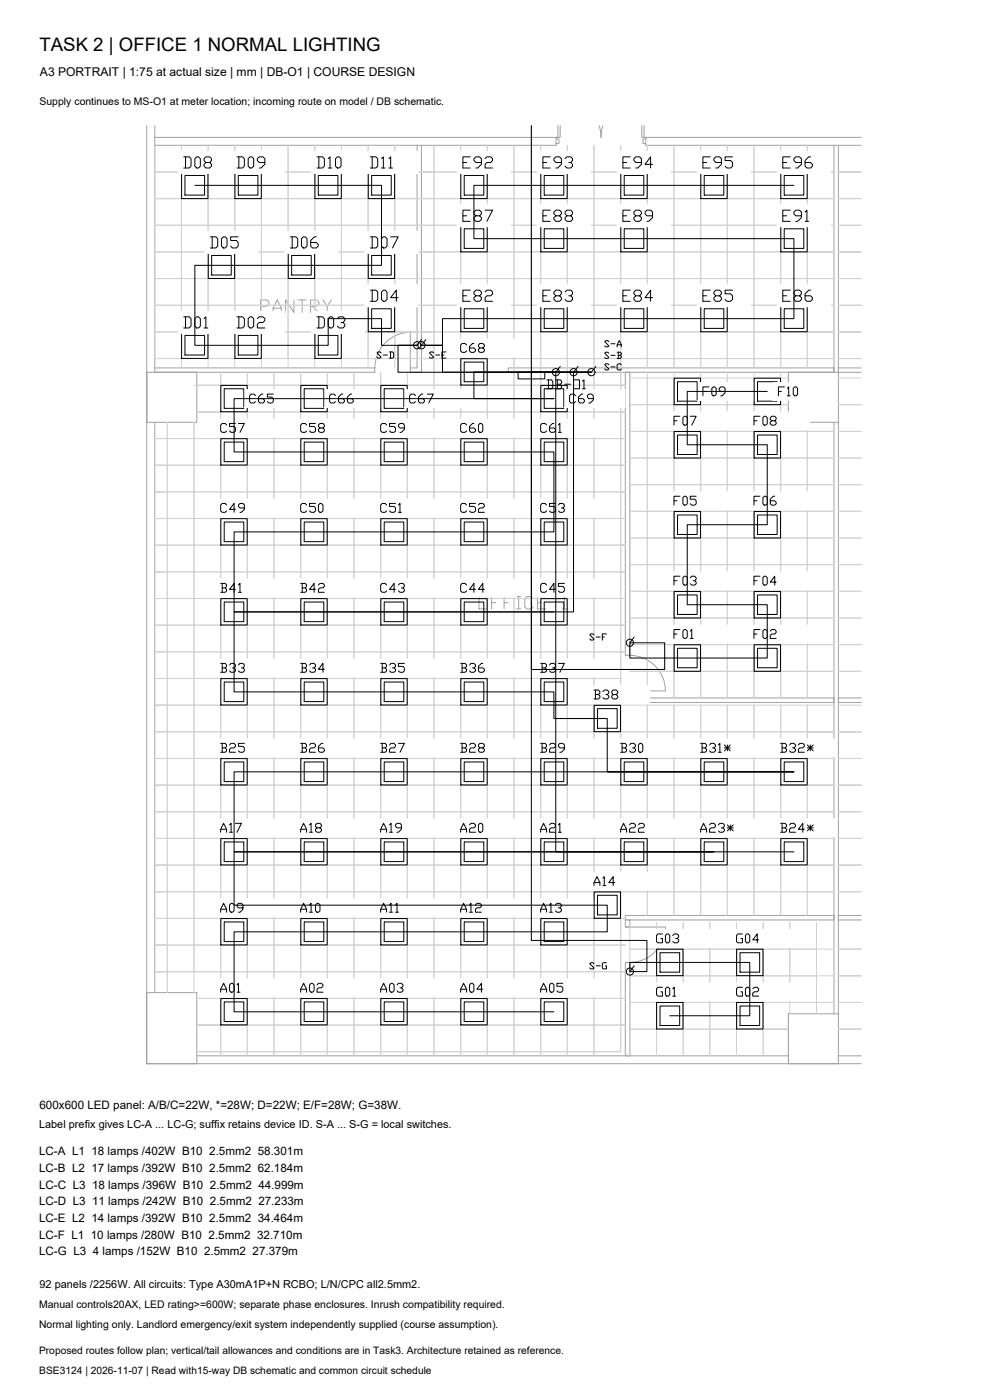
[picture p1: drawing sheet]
<svg xmlns="http://www.w3.org/2000/svg" width="297mm" height="420mm" viewBox="0 0 297 420" stroke-linecap="round" stroke-linejoin="round" font-family="sans-serif">
<!-- layer: ARCH -->
<g fill="none" stroke="#a0a0a0" stroke-width=".3">
<path d="M44 37.7v281.5M46.4 37.7v74h66v-1.3h-66M167.4 37.7v3.5M168.1 37.7v3.5h-.7M179.8 37.7l.5 2.1v1.4l.5-3.5M192.6 37.7v3.5h.7M193.3 37.7v3.5M46.4 41.2h121M46.4 43.6h120.4M125.1 43.6v66.8h-2M126.4 43.6v68.1h-3.3v-12a10.6 10.6 0 0 0-10.6 10.7M193.3 41.2h65.1"/>
<path d="M193.8 43.6h64.6M250.2 43.6v68.1M251.5 43.6v68.1M44 111.7v15h15.1v-15h-15.1v15M152.5 110.4h97.7v1.3h-97.7zM187.6 111.7h1.4v85h-1.4zM236.6 111.7v15h14.9v-15h-14.9v15M258.4 110.4h-6.9v1.3h6.9M46.4 126.7v171.2M250.2 126.7v177.5M251.5 126.7v177.5M189 196.7a10.6 10.6 0 0 1 10.6 10.6h-12"/>
<path d="M187.6 209.5h62.6v1.3h-62.6zM258.4 209.5h-6.9v1.3h6.9M187.6 278.2h12a10.6 10.6 0 0 1-10.6 10.6M187.6 276.1h1.4v2.1h-1.4zM187.6 274.7h62.6v1.4h-62.6zM258.4 274.7h-6.9v1.4h6.9M44 297.9h15.1v21.3h-15.1zM187.6 288.9h1.4v28h-1.4zM44 319.2h214.4M59.1 316.9h177.5M236.6 304.2v15h14.9v-15h-14.9v15M251.5 316.9h6.9"/>
</g>
<!-- layer: Ceiling Grid -->
<g fill="none" stroke="#d2d2d2" stroke-width=".3">
<path d="M46.4 43.6v8h8v-8M46.4 51.6h8v8h-8zM46.4 59.6h8v8h-8zM54.4 51.6h8v8h-8zM54.4 59.6h8v8h-8zM62.4 51.6h8v8h-8zM62.4 59.6h8v8h-8zM70.4 51.6h8v8h-8zM70.4 59.6h8v8h-8zM78.4 51.6h8v8h-8zM78.4 59.6h8v8h-8zM86.4 43.6v8h8v-8"/>
<path d="M86.4 51.6h8v8h-8zM86.4 59.6h8v8h-8zM94.4 51.6h8v8h-8zM94.4 59.6h8v8h-8zM102.4 51.6h8v8h-8zM102.4 59.6h8v8h-8zM110.4 51.6h8v8h-8zM110.4 59.6h8v8h-8zM118.4 43.6v8h8h-8v8h8h-8v8h8h-8v8h8h-8v8h8h-8v8h8h-8v8h8h-8v8h11.8v-8h-3.8h3.8v-8h-3.8h3.8v-8h-3.8h3.8v-8h-3.8h3.8v-8h-3.8h3.8v-8h-3.8h3.8v-8h-3.8h3.8v-8v8h8v-8M130.2 51.6h8v8h-8zM130.2 59.6h8v8h-8zM138.2 51.6h8v8h-8z"/>
<path d="M146.2 51.6h8v8h-8zM154.2 43.6v8h8v-8M154.2 51.6h8v8h-8zM154.2 59.6h8v8h-8zM162.2 51.6h8v8h-8zM170.2 51.6h8v8h-8zM178.2 43.6v8h8v-8M178.2 51.6h8v8h-8zM178.2 59.6h8v8h-8zM186.2 51.6h8v8h-8zM194.2 51.6h8v8h-8zM202.2 43.6v8h8v-8"/>
<path d="M202.2 51.6h8v8h-8zM202.2 59.6h8v8h-8zM210.2 51.6h8v8h-8zM210.2 59.6h8v8h-8zM218.2 51.6h8v8h-8zM218.2 59.6h8v8h-8zM226.2 43.6v8h8v-8M226.2 51.6h8v8h-8zM226.2 59.6h8v8h-8zM234.2 51.6h8v8h-8zM242.2 43.6v8h8h-8v8h8h-8v8h8h-8v8h8h-8v8h8h-8v8h8h-8v8h8h-8v8h8h-8v2.8v-2.8h-8v2.8v-2.8h-8v2.8v-2.8h-8v2.8v-2.8h-8v2.8v-2.8h-8v2.8v-2.8h-8v2.8v-2.8h-8v8h1.4h-1.4v8h1.4h-1.4v8h1.4h-1.4v8h1.4h-1.4v8h1.4h-1.4v8h1.4h-1.4v8h1.4h-1.4v8h1.4h-1.4v8h1.4h-1.4v8h1.4h-1.4v8h1.4h-1.4v16M258.4 51.6h-6.9h6.9"/>
<path d="M258.4 59.6h-6.9h6.9M46.4 67.6h8v8h-8zM46.4 75.6h8v8h-8zM54.4 67.6h8v8h-8zM54.4 75.6h8v8h-8zM62.4 75.6h8v8h-8zM70.4 75.6h8v8h-8zM78.4 67.6h8v8h-8zM78.4 75.6h8v8h-8zM86.4 75.6h8v8h-8zM94.4 75.6h8v8h-8zM102.4 67.6h8v8h-8z"/>
<path d="M102.4 75.6h8v8h-8zM110.4 75.6h8v8h-8zM130.2 67.6h8v8h-8zM130.2 75.6h8v8h-8zM138.2 67.6h8v8h-8zM138.2 75.6h8v8h-8zM146.2 67.6h8v8h-8zM146.2 75.6h8v8h-8zM154.2 67.6h8v8h-8zM154.2 75.6h8v8h-8zM162.2 67.6h8v8h-8zM162.2 75.6h8v8h-8z"/>
<path d="M170.2 67.6h8v8h-8zM170.2 75.6h8v8h-8zM178.2 67.6h8v8h-8zM178.2 75.6h8v8h-8zM186.2 67.6h8v8h-8zM186.2 75.6h8v8h-8zM194.2 67.6h8v8h-8zM194.2 75.6h8v8h-8zM202.2 67.6h8v8h-8zM202.2 75.6h8v8h-8zM210.2 67.6h8v8h-8zM210.2 75.6h8v8h-8z"/>
<path d="M218.2 67.6h8v8h-8zM218.2 75.6h8v8h-8zM226.2 67.6h8v8h-8zM226.2 75.6h8v8h-8zM234.2 67.6h8v8h-8zM234.2 75.6h8v8h-8zM258.4 67.6h-6.9h6.9M258.4 75.6h-6.9h6.9M46.4 83.6h8v8h-8zM46.4 91.6h8v8h-8zM46.4 99.6h8v8h-8zM54.4 83.6h8v8h-8z"/>
<path d="M54.4 99.6h8v8h-8zM62.4 83.6h8v8h-8zM62.4 99.6h8v8h-8zM70.4 83.6h8v8h-8zM70.4 99.6h8v8h-8zM78.4 83.6h8v8h-8zM78.4 99.6h8v8h-8zM86.4 83.6h8v8h-8zM86.4 91.6h8v8h-8zM86.4 99.6h8v8h-8zM94.4 83.6h8v8h-8zM94.4 99.6h8v8h-8z"/>
<path d="M102.4 83.6h8v8h-8zM102.4 99.6h8v8h-8zM110.4 91.6h8v8h-8zM110.4 99.6h8v8h-8zM130.2 83.6h8v8h-8zM130.2 91.6h8v8h-8zM130.2 99.6h8v8h-8zM138.2 91.6h8v8h-8zM146.2 91.6h8v8h-8zM154.2 83.6h8v8h-8zM154.2 91.6h8v8h-8zM154.2 99.6h8v8h-8z"/>
<path d="M162.2 91.6h8v8h-8zM162.2 99.6h8v8h-8zM170.2 91.6h8v8h-8zM170.2 99.6h8v8h-8zM178.2 83.6h8v8h-8zM178.2 91.6h8v8h-8zM178.2 99.6h8v8h-8zM186.2 91.6h8v8h-8zM186.2 99.6h8v8h-8zM194.2 91.6h8v8h-8zM194.2 99.6h8v8h-8zM202.2 83.6h8v8h-8z"/>
<path d="M202.2 91.6h8v8h-8zM202.2 99.6h8v8h-8zM210.2 91.6h8v8h-8zM210.2 99.6h8v8h-8zM218.2 91.6h8v8h-8zM218.2 99.6h8v8h-8zM226.2 83.6h8v8h-8zM226.2 91.6h8v8h-8zM226.2 99.6h8v8h-8zM234.2 91.6h8v8h-8zM234.2 99.6h8v8h-8zM258.4 83.6h-6.9h6.9"/>
<path d="M258.4 91.6h-6.9h6.9M258.4 99.6h-6.9h6.9M54.4 107.6v2.8M59.1 115.6h7.1v8h-7.1h7.1v8h-8v-4.9v4.9h-8v-4.9v4.9h-3.8h3.8v8h-3.8h3.8v8h-3.8h3.8v8h-3.8h3.8v8h-3.8h3.8v8h-3.8h3.8v8h-3.8h3.8v8h-3.8h3.8v8h-3.8h3.8v8h-3.8h3.8v8h-3.8h3.8v8h-3.8h3.8v8h-3.8h3.8v8h-3.8h3.8v8h-3.8h3.8v8h-3.8h3.8v8h-3.8h3.8v8h-3.8h3.8v8h-3.8h3.8v8h-3.8h3.8v8h-3.8h3.8v6.3v-6.3h8v6.3M62.4 107.6v2.8M66.2 115.6h8v8h-8zM70.4 107.6v2.8M78.4 107.6v2.8M86.4 107.6v2.8M90.2 115.6h8v8h-8zM94.4 107.6v2.8M102.4 107.6v2.8"/>
<path d="M110.4 107.6v2.8M114.2 115.6h8v8h-8zM118.4 107.6v2.8M122.2 111.7v3.9h-8v-3.9v3.9h-8v-3.9v3.9h-8v-3.9v3.9h-8v-3.9v3.9h-8v-3.9v3.9h-8v-3.9v3.9h-8v-3.9v3.9h-8M130.2 107.6h8v8h-8zM130.2 107.6v8h-8M138.2 107.6h8v8h-8zM138.2 115.6h8v8h-8zM146.2 107.6h8v8h-8zM146.2 115.6h8v8h-8zM154.2 107.6h8v8h-8zM154.2 115.6h8v8h-8z"/>
<path d="M162.2 107.6h8v8h-8zM162.2 115.6h8v8h-8zM170.2 107.6h8v8h-8zM178.2 107.6h8v8h-8zM186.2 115.6h1.4h-1.4v8h1.4h-1.4v8h1.4h-1.4v8M189 113.5h5.2M194.2 113.5v8h-5.2h5.2v8h-5.2h5.2v8h-5.2h5.2v8h-5.2h5.2v8h-5.2h5.2v8h-5.2h5.2v8h-5.2h5.2v8h-5.2h5.2v8h-5.2h5.2v8h-5.2h5.2v8h-5.2h5.2v8v-8h8v8v-8h8v8v-8h8v8v-8h8v8v-8h8v8v-8h8v8v-8h8h-8v-8h8h-8v-8h8h-8v-8h8h-8v-8h8h-8v-8h8h-8v-8h8h-8v-8h8h-8v-8h8h-8v-8h8h-8v-2.8M194.2 113.5h8v8h-8zM194.2 111.7v1.8M202.2 113.5h8v8h-8zM202.2 111.7v1.8M226.2 113.5h8v8h-8z"/>
<path d="M251.5 113.5h6.9M258.4 107.6h-6.9h6.9M50.2 131.6h8v8h-8zM50.2 139.6h8v8h-8zM58.2 131.6h8v8h-8zM58.2 139.6h8v8h-8zM66.2 131.6h8v8h-8zM66.2 139.6h8v8h-8zM74.2 131.6h8v8h-8zM74.2 139.6h8v8h-8zM82.2 123.6h8v8h-8zM82.2 131.6h8v8h-8z"/>
<path d="M82.2 139.6h8v8h-8zM90.2 131.6h8v8h-8zM90.2 139.6h8v8h-8zM98.2 131.6h8v8h-8zM98.2 139.6h8v8h-8zM106.2 123.6h8v8h-8zM106.2 131.6h8v8h-8zM106.2 139.6h8v8h-8zM114.2 131.6h8v8h-8zM114.2 139.6h8v8h-8zM122.2 131.6h8v8h-8zM122.2 139.6h8v8h-8z"/>
<path d="M130.2 123.6h8v8h-8zM130.2 131.6h8v8h-8zM130.2 139.6h8v8h-8zM138.2 131.6h8v8h-8zM138.2 139.6h8v8h-8zM146.2 131.6h8v8h-8zM146.2 139.6h8v8h-8zM154.2 123.6h8v8h-8zM154.2 131.6h8v8h-8zM154.2 139.6h8v8h-8zM162.2 131.6h8v8h-8zM162.2 139.6h8v8h-8z"/>
<path d="M170.2 131.6h8v8h-8zM170.2 139.6h8v8h-8zM178.2 123.6h8v8h-8zM178.2 131.6h8v8h-8zM178.2 139.6h8v8h-8zM194.2 137.5h8v8h-8zM194.2 129.5h8v8h-8zM194.2 121.5h8v8h-8zM202.2 137.5h8v8h-8zM202.2 129.5h8v8h-8zM210.2 137.5h8v8h-8zM210.2 129.5h8v8h-8z"/>
<path d="M218.2 137.5h8v8h-8zM218.2 129.5h8v8h-8zM218.2 121.5h8v8h-8zM226.2 137.5h8v8h-8zM226.2 129.5h8v8h-8zM234.2 137.5h8v8h-8zM234.2 129.5h8v8h-8zM251.5 137.5h6.9M251.5 129.5h6.9M251.5 121.5h6.9M50.2 147.6h8v8h-8zM50.2 155.6h8v8h-8z"/>
<path d="M58.2 147.6h8v8h-8zM58.2 155.6h8v8h-8zM66.2 155.6h8v8h-8zM74.2 155.6h8v8h-8zM82.2 147.6h8v8h-8zM82.2 155.6h8v8h-8zM90.2 155.6h8v8h-8zM98.2 155.6h8v8h-8zM106.2 147.6h8v8h-8zM106.2 155.6h8v8h-8zM114.2 155.6h8v8h-8zM122.2 155.6h8v8h-8z"/>
<path d="M130.2 147.6h8v8h-8zM130.2 155.6h8v8h-8zM138.2 155.6h8v8h-8zM146.2 155.6h8v8h-8zM154.2 147.6h8v8h-8zM154.2 155.6h8v8h-8zM162.2 155.6h8v8h-8zM170.2 155.6h8v8h-8zM178.2 147.6h8v8h-8zM178.2 155.6h8v8h-8zM186.2 147.6h1.4h-1.4v8h1.4h-1.4v8h1.4h-1.4v8M194.2 153.5h8v8h-8z"/>
<path d="M194.2 145.5h8v8h-8zM202.2 153.5h8v8h-8zM210.2 153.5h8v8h-8zM218.2 153.5h8v8h-8zM218.2 145.5h8v8h-8zM226.2 153.5h8v8h-8zM234.2 153.5h8v8h-8zM251.5 153.5h6.9M251.5 145.5h6.9M50.2 163.6h8v8h-8zM50.2 171.6h8v8h-8zM50.2 179.6h8v8h-8z"/>
<path d="M58.2 163.6h8v8h-8zM58.2 171.6h8v8h-8zM58.2 179.6h8v8h-8zM66.2 163.6h8v8h-8zM66.2 179.6h8v8h-8zM74.2 163.6h8v8h-8zM74.2 179.6h8v8h-8zM82.2 163.6h8v8h-8zM82.2 171.6h8v8h-8zM82.2 179.6h8v8h-8zM90.2 163.6h8v8h-8zM90.2 179.6h8v8h-8z"/>
<path d="M98.2 163.6h8v8h-8zM98.2 179.6h8v8h-8zM106.2 163.6h8v8h-8zM106.2 171.6h8v8h-8zM106.2 179.6h8v8h-8zM114.2 163.6h8v8h-8zM114.2 179.6h8v8h-8zM122.2 163.6h8v8h-8zM122.2 179.6h8v8h-8zM130.2 163.6h8v8h-8zM130.2 171.6h8v8h-8zM130.2 179.6h8v8h-8z"/>
<path d="M138.2 163.6h8v8h-8zM138.2 179.6h8v8h-8zM146.2 163.6h8v8h-8zM146.2 179.6h8v8h-8zM154.2 163.6h8v8h-8zM154.2 171.6h8v8h-8zM154.2 179.6h8v8h-8zM162.2 163.6h8v8h-8zM162.2 179.6h8v8h-8zM170.2 163.6h8v8h-8zM170.2 179.6h8v8h-8zM178.2 163.6h8v8h-8z"/>
<path d="M178.2 171.6h8v8h-8zM178.2 179.6h8v8h-8zM194.2 177.5h8v8h-8zM194.2 169.5h8v8h-8zM194.2 161.5h8v8h-8zM202.2 177.5h8v8h-8zM202.2 161.5h8v8h-8zM210.2 177.5h8v8h-8zM210.2 161.5h8v8h-8zM218.2 177.5h8v8h-8zM218.2 169.5h8v8h-8zM218.2 161.5h8v8h-8z"/>
<path d="M226.2 177.5h8v8h-8zM226.2 161.5h8v8h-8zM234.2 177.5h8v8h-8zM234.2 161.5h8v8h-8zM251.5 177.5h6.9M251.5 169.5h6.9M251.5 161.5h6.9M50.2 187.6h8v8h-8zM50.2 195.6h8v8h-8zM58.2 187.6h8v8h-8zM58.2 195.6h8v8h-8zM66.2 187.6h8v8h-8z"/>
<path d="M74.2 187.6h8v8h-8zM82.2 187.6h8v8h-8zM82.2 195.6h8v8h-8zM90.2 187.6h8v8h-8zM98.2 187.6h8v8h-8zM106.2 187.6h8v8h-8zM106.2 195.6h8v8h-8zM114.2 187.6h8v8h-8zM122.2 187.6h8v8h-8zM130.2 187.6h8v8h-8zM130.2 195.6h8v8h-8zM138.2 187.6h8v8h-8z"/>
<path d="M146.2 187.6h8v8h-8zM154.2 187.6h8v8h-8zM154.2 195.6h8v8h-8zM162.2 187.6h8v8h-8zM170.2 187.6h8v8h-8zM178.2 187.6h8v8h-8zM178.2 195.6h8v8h-8zM194.2 193.5h8v8h-8zM194.2 185.5h8v8h-8zM202.2 193.5h8v8h-8zM210.2 193.5h8v8h-8zM218.2 193.5h8v8h-8z"/>
<path d="M218.2 185.5h8v8h-8zM226.2 193.5h8v8h-8zM234.2 193.5h8v8h-8zM251.5 193.5h6.9M251.5 185.5h6.9M50.2 203.6h8v8h-8zM50.2 211.6h8v8h-8zM50.2 219.6h8v8h-8zM58.2 203.6h8v8h-8zM58.2 211.6h8v8h-8zM58.2 219.6h8v8h-8zM66.2 203.6h8v8h-8z"/>
<path d="M66.2 211.6h8v8h-8zM74.2 203.6h8v8h-8zM74.2 211.6h8v8h-8zM82.2 203.6h8v8h-8zM82.2 211.6h8v8h-8zM82.2 219.6h8v8h-8zM90.2 203.6h8v8h-8zM90.2 211.6h8v8h-8zM98.2 203.6h8v8h-8zM98.2 211.6h8v8h-8zM106.2 203.6h8v8h-8zM106.2 211.6h8v8h-8z"/>
<path d="M106.2 219.6h8v8h-8zM114.2 203.6h8v8h-8zM114.2 211.6h8v8h-8zM122.2 203.6h8v8h-8zM122.2 211.6h8v8h-8zM130.2 203.6h8v8h-8zM130.2 211.6h8v8h-8zM130.2 219.6h8v8h-8zM138.2 203.6h8v8h-8zM138.2 211.6h8v8h-8zM146.2 203.6h8v8h-8zM146.2 211.6h8v8h-8z"/>
<path d="M154.2 203.6h8v8h-8zM154.2 211.6h8v8h-8zM154.2 219.6h8v8h-8zM162.2 203.6h8v8h-8zM162.2 211.6h8v8h-8zM170.2 203.6h8v8h-8zM170.2 211.6h8v8h-8zM178.2 211.6h8v8h-8zM178.2 219.6h8v8h-8zM186.2 211.6h8v8h-8zM194.2 211.6h8v8h-8zM202.2 211.6h8v8h-8z"/>
<path d="M202.2 219.6h8v8h-8zM210.2 211.6h8v8h-8zM218.2 211.6h8v8h-8zM226.2 211.6h8v8h-8zM226.2 219.6h8v8h-8zM234.2 211.6h8v8h-8zM242.2 211.6v8h8h-8v8h8h-8v8h8h-8v8h8h-8v8h8h-8v8h8h-8v8h8h-8v7.1v-7.1h-8v7.1v-7.1h-8v7.1v-7.1h-8v7.1v-7.1h-8v7.1v-7.1h-8v7.1v-7.1h-8v7.1v-7.1h-8v8h1.4M250.2 211.6h-8v8h8M251.5 201.5h6.9M251.5 211.6h6.9M251.5 219.6h6.9M258.4 219.6h-6.9h6.9"/>
<path d="M50.2 227.6h8v8h-8zM50.2 235.6h8v8h-8zM58.2 227.6h8v8h-8zM58.2 235.6h8v8h-8zM66.2 227.6h8v8h-8zM66.2 235.6h8v8h-8zM74.2 227.6h8v8h-8zM74.2 235.6h8v8h-8zM82.2 227.6h8v8h-8zM82.2 235.6h8v8h-8zM90.2 227.6h8v8h-8zM90.2 235.6h8v8h-8z"/>
<path d="M98.2 227.6h8v8h-8zM98.2 235.6h8v8h-8zM106.2 227.6h8v8h-8zM106.2 235.6h8v8h-8zM114.2 227.6h8v8h-8zM114.2 235.6h8v8h-8zM122.2 227.6h8v8h-8zM122.2 235.6h8v8h-8zM130.2 227.6h8v8h-8zM130.2 235.6h8v8h-8zM138.2 227.6h8v8h-8zM138.2 235.6h8v8h-8z"/>
<path d="M146.2 227.6h8v8h-8zM146.2 235.6h8v8h-8zM154.2 227.6h8v8h-8zM154.2 235.6h8v8h-8zM162.2 227.6h8v8h-8zM162.2 235.6h8v8h-8zM170.2 227.6h8v8h-8zM170.2 235.6h8v8h-8zM178.2 227.6h8v8h-8zM178.2 235.6h8v8h-8zM186.2 227.6h8v8h-8zM186.2 235.6h8v8h-8z"/>
<path d="M194.2 227.6h8v8h-8zM194.2 235.6h8v8h-8zM202.2 227.6h8v8h-8zM202.2 235.6h8v8h-8zM210.2 227.6h8v8h-8zM210.2 235.6h8v8h-8zM218.2 227.6h8v8h-8zM218.2 235.6h8v8h-8zM226.2 227.6h8v8h-8zM226.2 235.6h8v8h-8zM234.2 227.6h8v8h-8zM234.2 235.6h8v8h-8z"/>
<path d="M258.4 227.6h-6.9h6.9M258.4 235.6h-6.9h6.9M50.2 243.6h8v8h-8zM50.2 251.6h8v8h-8zM50.2 259.6h8v8h-8zM58.2 243.6h8v8h-8zM58.2 251.6h8v8h-8zM58.2 259.6h8v8h-8zM66.2 251.6h8v8h-8zM66.2 259.6h8v8h-8zM74.2 251.6h8v8h-8zM74.2 259.6h8v8h-8z"/>
<path d="M82.2 243.6h8v8h-8zM82.2 251.6h8v8h-8zM82.2 259.6h8v8h-8zM90.2 251.6h8v8h-8zM90.2 259.6h8v8h-8zM98.2 251.6h8v8h-8zM98.2 259.6h8v8h-8zM106.2 243.6h8v8h-8zM106.2 251.6h8v8h-8zM106.2 259.6h8v8h-8zM114.2 251.6h8v8h-8zM114.2 259.6h8v8h-8z"/>
<path d="M122.2 251.6h8v8h-8zM122.2 259.6h8v8h-8zM130.2 243.6h8v8h-8zM130.2 251.6h8v8h-8zM130.2 259.6h8v8h-8zM138.2 251.6h8v8h-8zM138.2 259.6h8v8h-8zM146.2 251.6h8v8h-8zM146.2 259.6h8v8h-8zM154.2 243.6h8v8h-8zM154.2 251.6h8v8h-8zM154.2 259.6h8v8h-8z"/>
<path d="M162.2 251.6h8v8h-8zM162.2 259.6h8v8h-8zM170.2 251.6h8v8h-8zM170.2 259.6h8v8h-8zM178.2 243.6h8v8h-8zM178.2 251.6h8v8h-8zM186.2 251.6h8v8h-8zM194.2 251.6h8v8h-8zM194.2 259.6h8v8h-8zM202.2 243.6h8v8h-8zM202.2 251.6h8v8h-8zM202.2 259.6h8v8h-8z"/>
<path d="M210.2 251.6h8v8h-8zM210.2 259.6h8v8h-8zM218.2 251.6h8v8h-8zM218.2 259.6h8v8h-8zM226.2 243.6h8v8h-8zM226.2 251.6h8v8h-8zM226.2 259.6h8v8h-8zM234.2 251.6h8v8h-8zM234.2 259.6h8v8h-8zM258.4 243.6h-6.9h6.9M258.4 251.6h-6.9h6.9M258.4 259.6h-6.9h6.9"/>
<path d="M50.2 267.6h8v8h-8zM50.2 275.6h8v8h-8zM58.2 267.6h8v8h-8zM58.2 275.6h8v8h-8zM66.2 275.6h8v8h-8zM74.2 275.6h8v8h-8zM82.2 267.6h8v8h-8zM82.2 275.6h8v8h-8zM90.2 275.6h8v8h-8zM98.2 275.6h8v8h-8zM106.2 267.6h8v8h-8zM106.2 275.6h8v8h-8z"/>
<path d="M114.2 275.6h8v8h-8zM122.2 275.6h8v8h-8zM130.2 267.6h8v8h-8zM130.2 275.6h8v8h-8zM138.2 275.6h8v8h-8zM146.2 275.6h8v8h-8zM154.2 267.6h8v8h-8zM154.2 275.6h8v8h-8zM162.2 275.6h8v8h-8zM170.2 275.6h8v8h-8zM178.2 267.6h8v8h-8zM178.2 275.6h8v8h-8z"/>
<path d="M186.2 275.6v8h1.4h-1.4v8h1.4h-1.4v8h1.4h-1.4v8h1.4h-1.4v8h-8v1.3v-1.3h-8v1.3v-1.3h-8v1.3v-1.3h-8v1.3v-1.3h-8v1.3v-1.3h-8v1.3v-1.3h-8v1.3v-1.3h-8v1.3v-1.3h-8v1.3v-1.3h-8v1.3v-1.3h-8v1.3v-1.3h-8v1.3v-1.3h-8v1.3v-1.3h-8v1.3v-1.3h-8v1.3v-1.3h-7.1h7.1v-8h-7.1h7.1v-8M189 276.9v8h8v-8M213 276.9v8h8v-8M237 276.9v8h8v-8M258.4 267.6h-6.9h6.9M50.2 283.6h8v8h-8zM58.2 283.6h8v8h-8zM58.2 291.6h8v8h-7.1M66.2 283.6h8v8h-8zM66.2 299.6h8v8h-8zM74.2 283.6h8v8h-8zM74.2 299.6h8v8h-8z"/>
<path d="M82.2 283.6h8v8h-8zM82.2 291.6h8v8h-8zM82.2 299.6h8v8h-8zM90.2 283.6h8v8h-8zM90.2 299.6h8v8h-8zM98.2 283.6h8v8h-8zM98.2 299.6h8v8h-8zM106.2 283.6h8v8h-8zM106.2 291.6h8v8h-8zM106.2 299.6h8v8h-8zM114.2 283.6h8v8h-8zM114.2 299.6h8v8h-8z"/>
<path d="M122.2 283.6h8v8h-8zM122.2 299.6h8v8h-8zM130.2 283.6h8v8h-8zM130.2 291.6h8v8h-8zM130.2 299.6h8v8h-8zM138.2 283.6h8v8h-8zM138.2 299.6h8v8h-8zM146.2 283.6h8v8h-8zM146.2 299.6h8v8h-8zM154.2 283.6h8v8h-8zM154.2 291.6h8v8h-8zM154.2 299.6h8v8h-8z"/>
<path d="M162.2 283.6h8v8h-8zM162.2 299.6h8v8h-8zM170.2 283.6h8v8h-8zM170.2 299.6h8v8h-8zM178.2 283.6h8v8h-8zM178.2 291.6h8v8h-8zM178.2 299.6h8v8h-8zM189 284.9h8v8h-8zM189 292.9h8v8h-8zM197 284.9h8v8h-8zM205 284.9h8v8h-8zM213 284.9h8v8h-8z"/>
<path d="M213 292.9h8v8h-8zM221 284.9h8v8h-8zM229 284.9h8v8h-8zM237 284.9h8v8h-8zM237 292.9h8v8h-8zM245 292.9h5.2M245 284.9h5.2M251.5 284.9h6.9h-6.9M251.5 292.9h6.9h-6.9M66.2 307.6h8v8h-8zM74.2 307.6h8v8h-8zM82.2 307.6h8v8h-8z"/>
<path d="M90.2 307.6h8v8h-8zM98.2 307.6h8v8h-8zM106.2 307.6h8v8h-8zM114.2 307.6h8v8h-8zM122.2 307.6h8v8h-8zM130.2 307.6h8v8h-8zM138.2 307.6h8v8h-8zM146.2 307.6h8v8h-8zM154.2 307.6h8v8h-8zM162.2 307.6h8v8h-8zM170.2 307.6h8v8h-8zM178.2 307.6h8v8h-8z"/>
<path d="M189 300.9h8v8h-8zM197 300.9h8v8h-8zM205 300.9h8v8h-8zM213 300.9h8v8h-8zM221 300.9h8v8h-8zM237 304.2v-3.3h-8v8h7.6h-7.6v8v-8h-8v8v-8h-8v8v-8h-8v8v-8h-8v8v-8h-8v8M250.2 300.9h-5.2v3.3M251.5 300.9h6.9h-6.9M251.5 308.9h6.9h-6.9"/>
</g>
<!-- layer: E-PANTRY-TEST -->
<g fill="none" stroke="#000" stroke-width=".3">
<path d="M54.5 51.6h7.9v8h-7.9zM55.5 52.7h5.9v5.8h-5.9zM70.5 51.6h7.9v8h-7.9zM71.5 52.7h5.9v5.8h-5.9zM94.5 51.6h7.9v8h-7.9zM95.5 52.7h5.9v5.8h-5.9zM110.5 51.6h7.9v8h-7.9zM111.5 52.7h5.9v5.8h-5.9zM62.5 75.6h7.9v8h-7.9zM63.5 76.7h5.9v5.9h-5.9zM86.5 75.6h7.9v8h-7.9zM87.5 76.7h5.9v5.9h-5.9z"/>
<path d="M110.5 75.6h7.9v8h-7.9zM111.5 76.7h5.9v5.9h-5.9zM54.5 99.7h7.9v7.9h-7.9zM70.5 99.7h7.9v7.9h-7.9zM94.5 99.7h7.9v7.9h-7.9zM110.5 91.7h7.9v7.9h-7.9zM111.5 92.7h5.9v5.9h-5.9zM55.5 100.7h5.9v5.9h-5.9zM71.5 100.7h5.9v5.9h-5.9zM95.5 100.7h5.9v5.9h-5.9z"/>
</g>
<!-- layer: E-NE-TEST -->
<g fill="none" stroke="#000" stroke-width=".3">
<path d="M138.3 51.6h7.9v8h-7.9zM139.3 52.7h5.9v5.8h-5.9zM162.3 51.6h7.9v8h-7.9zM163.3 52.7h5.9v5.8h-5.9zM186.3 51.6h7.9v8h-7.9zM187.3 52.7h5.9v5.8h-5.9zM210.3 51.6h7.9v8h-7.9zM211.3 52.7h5.9v5.8h-5.9zM234.3 51.6h7.9v8h-7.9zM235.3 52.7h5.9v5.8h-5.9zM138.3 67.6h7.9v8h-7.9zM139.3 68.7h5.9v5.8h-5.9z"/>
<path d="M162.3 67.6h7.9v8h-7.9zM163.3 68.7h5.9v5.8h-5.9zM186.3 67.6h7.9v8h-7.9zM187.3 68.7h5.9v5.8h-5.9zM234.3 67.6h7.9v8h-7.9zM235.3 68.7h5.9v5.8h-5.9zM138.3 91.7h7.9v7.9h-7.9zM139.3 92.7h5.9v5.9h-5.9zM162.3 91.7h7.9v7.9h-7.9zM163.3 92.7h5.9v5.9h-5.9zM186.3 91.7h7.9v7.9h-7.9zM187.3 92.7h5.9v5.9h-5.9z"/>
<path d="M210.3 91.7h7.9v7.9h-7.9zM211.3 92.7h5.9v5.9h-5.9zM234.3 91.7h7.9v7.9h-7.9zM235.3 92.7h5.9v5.9h-5.9z"/>
</g>
<!-- layer: E-OFFICE-WORK -->
<g fill="none" stroke="#000" stroke-width=".3">
<path d="M66.3 115.7h7.9v7.9h-7.9zM67.3 116.7h5.9v5.9h-5.9zM90.3 115.7h7.9v7.9h-7.9zM91.3 116.7h5.9v5.9h-5.9zM114.3 115.7h7.9v7.9h-7.9zM115.3 116.7h5.9v5.9h-5.9zM138.3 107.7h7.9v7.9h-7.9zM139.3 108.7h5.9v5.9h-5.9zM162.3 115.7h7.9v7.9h-7.9zM163.3 116.7h5.9v5.9h-5.9zM202.3 113.5h7.9v8h-7.9zM203.3 114.6h5.9v5.8h-5.9z"/>
<path d="M226.3 113.5h7.9v8h-7.9zM227.3 114.6h5.9v5.8h-5.9zM66.3 131.7h7.9v7.9h-7.9zM67.3 132.7h5.9v5.9h-5.9zM90.3 131.7h7.9v7.9h-7.9zM91.3 132.7h5.9v5.9h-5.9zM114.3 131.7h7.9v7.9h-7.9zM115.3 132.7h5.9v5.9h-5.9zM138.3 131.7h7.9v7.9h-7.9zM139.3 132.7h5.9v5.9h-5.9zM162.3 131.7h7.9v7.9h-7.9zM163.3 132.7h5.9v5.9h-5.9z"/>
<path d="M202.3 129.5h7.9v8h-7.9zM203.3 130.6h5.9v5.8h-5.9zM226.3 129.5h7.9v8h-7.9zM227.3 130.6h5.9v5.8h-5.9zM66.3 155.7h7.9v7.9h-7.9zM67.3 156.7h5.9v5.9h-5.9zM90.3 155.7h7.9v7.9h-7.9zM91.3 156.7h5.9v5.9h-5.9zM114.3 155.7h7.9v7.9h-7.9zM115.3 156.7h5.9v5.9h-5.9zM138.3 155.7h7.9v7.9h-7.9zM139.3 156.7h5.9v5.9h-5.9z"/>
<path d="M162.3 155.7h7.9v7.9h-7.9zM163.3 156.7h5.9v5.9h-5.9zM202.3 153.5h7.9v8h-7.9zM203.3 154.6h5.9v5.8h-5.9zM226.3 153.5h7.9v8h-7.9zM227.3 154.6h5.9v5.8h-5.9zM66.3 179.7h7.9v7.9h-7.9zM90.3 179.7h7.9v7.9h-7.9zM114.3 179.7h7.9v7.9h-7.9zM138.3 179.7h7.9v7.9h-7.9zM162.3 179.7h7.9v7.9h-7.9zM202.3 177.5h7.9v8h-7.9z"/>
<path d="M203.3 178.6h5.9v5.8h-5.9zM226.3 177.5h7.9v8h-7.9zM227.3 178.6h5.9v5.8h-5.9zM67.3 180.7h5.9v5.9h-5.9zM91.3 180.7h5.9v5.9h-5.9zM115.3 180.7h5.9v5.9h-5.9zM139.3 180.7h5.9v5.9h-5.9zM163.3 180.7h5.9v5.9h-5.9zM202.3 193.5h7.9v8h-7.9zM203.3 194.6h5.9v5.8h-5.9zM226.3 193.5h7.9v8h-7.9zM227.3 194.6h5.9v5.8h-5.9z"/>
<path d="M66.3 203.7h7.9v7.9h-7.9zM67.3 204.7h5.9v5.9h-5.9zM90.3 203.7h7.9v7.9h-7.9zM91.3 204.7h5.9v5.9h-5.9zM114.3 203.7h7.9v7.9h-7.9zM115.3 204.7h5.9v5.9h-5.9zM138.3 203.7h7.9v7.9h-7.9zM139.3 204.7h5.9v5.9h-5.9zM162.3 203.7h7.9v7.9h-7.9zM163.3 204.7h5.9v5.9h-5.9zM178.3 211.7h7.9v7.9h-7.9zM179.3 212.7h5.9v5.9h-5.9z"/>
<path d="M66.3 227.7h7.9v7.9h-7.9zM67.3 228.7h5.9v5.9h-5.9zM90.3 227.7h7.9v7.9h-7.9zM91.3 228.7h5.9v5.9h-5.9zM114.3 227.7h7.9v7.9h-7.9zM115.3 228.7h5.9v5.9h-5.9zM138.3 227.7h7.9v7.9h-7.9zM139.3 228.7h5.9v5.9h-5.9zM162.3 227.7h7.9v7.9h-7.9zM163.3 228.7h5.9v5.9h-5.9zM186.3 227.7h7.9v7.9h-7.9zM187.3 228.7h5.9v5.9h-5.9z"/>
<path d="M210.3 227.7h7.9v7.9h-7.9zM211.3 228.7h5.9v5.9h-5.9zM234.3 227.7h7.9v7.9h-7.9zM235.3 228.7h5.9v5.9h-5.9zM66.3 251.7h7.9v7.9h-7.9zM67.3 252.7h5.9v5.9h-5.9zM90.3 251.7h7.9v7.9h-7.9zM91.3 252.7h5.9v5.9h-5.9zM114.3 251.7h7.9v7.9h-7.9zM115.3 252.7h5.9v5.9h-5.9zM138.3 251.7h7.9v7.9h-7.9zM139.3 252.7h5.9v5.9h-5.9z"/>
<path d="M162.3 251.7h7.9v7.9h-7.9zM163.3 252.7h5.9v5.9h-5.9zM186.3 251.7h7.9v7.9h-7.9zM187.3 252.7h5.9v5.9h-5.9zM210.3 251.7h7.9v7.9h-7.9zM211.3 252.7h5.9v5.9h-5.9zM234.3 251.7h7.9v7.9h-7.9zM235.3 252.7h5.9v5.9h-5.9zM66.3 275.7h7.9v7.9h-7.9zM67.3 276.7h5.9v5.9h-5.9zM90.3 275.7h7.9v7.9h-7.9zM91.3 276.7h5.9v5.9h-5.9z"/>
<path d="M114.3 275.7h7.9v7.9h-7.9zM115.3 276.7h5.9v5.9h-5.9zM138.3 275.7h7.9v7.9h-7.9zM139.3 276.7h5.9v5.9h-5.9zM162.3 275.7h7.9v7.9h-7.9zM163.3 276.7h5.9v5.9h-5.9zM178.3 267.7h7.9v7.9h-7.9zM179.3 268.7h5.9v5.9h-5.9zM66.3 299.7h7.9v7.9h-7.9zM90.3 299.7h7.9v7.9h-7.9zM114.3 299.7h7.9v7.9h-7.9zM138.3 299.7h7.9v7.9h-7.9z"/>
<path d="M162.3 299.7h7.9v7.9h-7.9zM197 284.9h7.9v7.9h-7.9zM198 285.9h5.9v5.9h-5.9zM221 284.9h7.9v7.9h-7.9zM222 285.9h5.9v5.9h-5.9zM67.3 300.7h5.9v5.9h-5.9zM91.3 300.7h5.9v5.9h-5.9zM115.3 300.7h5.9v5.9h-5.9zM139.3 300.7h5.9v5.9h-5.9zM163.3 300.7h5.9v5.9h-5.9zM197 300.9h7.9v7.9h-7.9zM198 301.9h5.9v5.9h-5.9z"/>
<path d="M221 300.9h7.9v7.9h-7.9zM222 301.9h5.9v5.9h-5.9z"/>
</g>
<g fill="#fff" stroke="#fff" stroke-width=".3">
<path d="M64.9 293.8v5.3l18-5.3zM64.9 299.1l18-5.3v5.3z"/>
<path d="M88.9 293.8v5.3l18-5.3zM88.9 299.1l18-5.3v5.3z"/>
<path d="M112.9 293.8v5.3l18-5.3zM112.9 299.1l18-5.3v5.3z"/>
<path d="M136.9 293.8v5.3l18-5.3zM136.9 299.1l18-5.3v5.3z"/>
<path d="M160.9 293.8v5.3l18-5.3zM160.9 299.1l18-5.3v5.3z"/>
<path d="M64.9 269.8v5.3l18-5.3zM64.9 275.1l18-5.3v5.3z"/>
<path d="M88.9 269.8v5.3l18-5.3zM88.9 275.1l18-5.3v5.3z"/>
<path d="M112.9 269.8v5.3l18-5.3zM112.9 275.1l18-5.3v5.3z"/>
<path d="M136.9 269.8v5.3l18-5.3zM136.9 275.1l18-5.3v5.3z"/>
<path d="M160.9 269.8v5.3l18-5.3zM160.9 275.1l18-5.3v5.3z"/>
<path d="M176.9 261.8v5.3l18-5.3zM176.9 267.1l18-5.3v5.3z"/>
<path d="M64.9 245.8v5.3l18-5.3zM64.9 251.1l18-5.3v5.3z"/>
<path d="M88.9 245.8v5.3l18-5.3zM88.9 251.1l18-5.3v5.3z"/>
<path d="M112.9 245.8v5.3l18-5.3zM112.9 251.1l18-5.3v5.3z"/>
<path d="M136.9 245.8v5.3l18-5.3zM136.9 251.1l18-5.3v5.3z"/>
<path d="M160.9 245.8v5.3l18-5.3zM160.9 251.1l18-5.3v5.3z"/>
<path d="M184.9 245.8v5.3l18-5.3zM184.9 251.1l18-5.3v5.3z"/>
<path d="M208.9 245.8v5.3l18-5.3zM208.9 251.1l18-5.3v5.3z"/>
<path d="M232.9 245.8v5.3l18-5.3zM232.9 251.1l18-5.3v5.3z"/>
<path d="M64.9 221.8v5.3l18-5.3zM64.9 227.1l18-5.3v5.3z"/>
<path d="M88.9 221.8v5.3l18-5.3zM88.9 227.1l18-5.3v5.3z"/>
<path d="M112.9 221.8v5.3l18-5.3zM112.9 227.1l18-5.3v5.3z"/>
<path d="M136.9 221.8v5.3l18-5.3zM136.9 227.1l18-5.3v5.3z"/>
<path d="M160.9 221.8v5.3l18-5.3zM160.9 227.1l18-5.3v5.3z"/>
<path d="M184.9 221.8v5.3l18-5.3zM184.9 227.1l18-5.3v5.3z"/>
<path d="M208.9 221.8v5.3l18-5.3zM208.9 227.1l18-5.3v5.3z"/>
<path d="M232.9 221.8v5.3l18-5.3zM232.9 227.1l18-5.3v5.3z"/>
<path d="M64.9 197.8v5.3l18-5.3zM64.9 203.1l18-5.3v5.3z"/>
<path d="M88.9 197.8v5.3l18-5.3zM88.9 203.1l18-5.3v5.3z"/>
<path d="M112.9 197.8v5.3l18-5.3zM112.9 203.1l18-5.3v5.3z"/>
<path d="M136.9 197.8v5.3l18-5.3zM136.9 203.1l18-5.3v5.3z"/>
<path d="M160.9 197.8v5.3l18-5.3zM160.9 203.1l18-5.3v5.3z"/>
<path d="M176.9 205.8v5.3l18-5.3zM176.9 211.1l18-5.3v5.3z"/>
<path d="M64.9 173.8v5.3l18-5.3zM64.9 179.1l18-5.3v5.3z"/>
<path d="M88.9 173.8v5.3l18-5.3zM88.9 179.1l18-5.3v5.3z"/>
<path d="M112.9 173.8v5.3l18-5.3zM112.9 179.1l18-5.3v5.3z"/>
<path d="M136.9 173.8v5.3l18-5.3zM136.9 179.1l18-5.3v5.3z"/>
<path d="M160.9 173.8v5.3l18-5.3zM160.9 179.1l18-5.3v5.3z"/>
<path d="M64.9 149.8v5.3l18-5.3zM64.9 155.1l18-5.3v5.3z"/>
<path d="M88.9 149.8v5.3l18-5.3zM88.9 155.1l18-5.3v5.3z"/>
<path d="M112.9 149.8v5.3l18-5.3zM112.9 155.1l18-5.3v5.3z"/>
<path d="M136.9 149.8v5.3l18-5.3zM136.9 155.1l18-5.3v5.3z"/>
<path d="M160.9 149.8v5.3l18-5.3zM160.9 155.1l18-5.3v5.3z"/>
<path d="M64.9 125.8v5.3l18-5.3zM64.9 131.1l18-5.3v5.3z"/>
<path d="M88.9 125.8v5.3l18-5.3zM88.9 131.1l18-5.3v5.3z"/>
<path d="M112.9 125.8v5.3l18-5.3zM112.9 131.1l18-5.3v5.3z"/>
<path d="M136.9 125.8v5.3l18-5.3zM136.9 131.1l18-5.3v5.3z"/>
<path d="M160.9 125.8v5.3l18-5.3zM160.9 131.1l18-5.3v5.3z"/>
<path d="M73.5 117v5.3l18.1-5.3zM73.5 122.3l18.1-5.3v5.3z"/>
<path d="M97.5 117v5.3l18.1-5.3zM97.5 122.3l18.1-5.3v5.3z"/>
<path d="M121.5 117v5.3l18-5.3zM121.5 122.3l18-5.3v5.3z"/>
<path d="M136.9 101.8v5.3l18-5.3zM136.9 107.1l18-5.3v5.3z"/>
<path d="M169.5 117v5.3l18-5.3zM169.5 122.3l18-5.3v5.3z"/>
<path d="M200.9 187.6v5.4l18-5.4zM200.9 193l18-5.4v5.4z"/>
<path d="M224.9 187.6v5.4l18-5.4zM224.9 193l18-5.4v5.4z"/>
<path d="M200.9 171.6v5.4l18-5.4zM200.9 177l18-5.4v5.4z"/>
<path d="M224.9 171.6v5.4l18-5.4zM224.9 177l18-5.4v5.4z"/>
<path d="M200.9 147.6v5.4l18-5.4zM200.9 153l18-5.4v5.4z"/>
<path d="M224.9 147.6v5.4l18-5.4zM224.9 153l18-5.4v5.4z"/>
<path d="M200.9 123.6v5.3l18-5.3zM200.9 128.9l18-5.3v5.3z"/>
<path d="M224.9 123.6v5.3l18-5.3zM224.9 128.9l18-5.3v5.3z"/>
<path d="M209.5 114.8v5.3l18-5.3zM209.5 120.1l18-5.3v5.3z"/>
<path d="M232.2 114.8v5.3l18-5.3zM232.2 120.1l18-5.3v5.3z"/>
<path d="M195.6 295v5.3l18.1-5.3zM195.6 300.3l18.1-5.3v5.3z"/>
<path d="M219.6 295v5.3l18.1-5.3zM219.6 300.3l18.1-5.3v5.3z"/>
<path d="M195.6 279v5.3l18.1-5.3zM195.6 284.3l18.1-5.3v5.3z"/>
<path d="M219.6 279v5.3l18.1-5.3zM219.6 284.3l18.1-5.3v5.3z"/>
</g>
<!-- layer: E-LIGHT-ROUTE-A -->
<path d="M159.4 111.7h7.4v144h47.4h-144v16h112v8h-112v24h96" fill="none" stroke="#000" stroke-width=".3"/>
<!-- layer: E-LIGHT-ROUTE-B -->
<path d="M159.4 111.7h12.7v71.9h-101.9v24h96v8h16v16h56h-168v24.1h168" fill="none" stroke="#000" stroke-width=".3"/>
<!-- layer: E-LIGHT-ROUTE-C -->
<path d="M159.4 111.7l18-.1h-35.2v8h24h-96v16h96v24h-96v24h96" fill="none" stroke="#000" stroke-width=".3"/>
<!-- layer: E-LIGHT-ROUTE-D -->
<path d="M58.5 55.6h56v24h-56v24h40v-8h16v8h10.6h-5.7v8.1h40" fill="none" stroke="#000" stroke-width=".3"/>
<!-- layer: E-LIGHT-ROUTE-E -->
<path d="M238.2 55.6h-96v16h96v24h-105.4v8h-6.4h6.4v8.1h26.6" fill="none" stroke="#000" stroke-width=".3"/>
<!-- layer: E-LIGHT-ROUTE-F -->
<path d="M159.4 111.7v89.2h40v-8h-10.4v4.6h41.2v-16h-24v-24h24v-24h-24v-16h24" fill="none" stroke="#000" stroke-width=".3"/>
<!-- layer: E-LIGHT-ROUTE-G -->
<path d="M159.4 111.7v170.5h34.7v9.4h-5.1v-2.8h36v16h-24" fill="none" stroke="#000" stroke-width=".3"/>
<!-- layer: E-DB-WORK -->
<path d="M155.4 111.7h8v2h-8z" fill="none" stroke="#000" stroke-width=".3"/>
<!-- layer: E-INCOMING-WORK -->
<path d="M159.4 37.7v74" fill="none" stroke="#000" stroke-width=".34"/>
<!-- layer: E-LIGHT-CONTROLS -->
<g fill="none" stroke="#000" stroke-width=".3">
<path d="M126.4 101.9l-1.3 1.7M127.8 101.9l-1.4 1.7M168.1 110l-1.3 1.7M173.4 110l-1.3 1.7M178.8 110l-1.4 1.7M190.3 191.2l-1.3 1.7M190.3 289.9l-1.3 1.7"/>
<circle cx="125.2" cy="103.6" r="1.08"/>
<circle cx="126.5" cy="103.6" r="1.08"/>
<circle cx="166.8" cy="111.7" r="1.08"/>
<circle cx="172.1" cy="111.7" r="1.08"/>
<circle cx="177.4" cy="111.7" r="1.08"/>
<circle cx="189" cy="192.9" r="1.08"/>
<circle cx="189" cy="291.6" r="1.08"/>
</g>
<g font-size="11">
<text x="52.2" y="53.3">D08</text>
<text x="68.1" y="53.3">D09</text>
<text x="92.1" y="53.3">D10</text>
<text x="108.3" y="53.3">D11</text>
<text x="135.8" y="53.3">E92</text>
<text x="159.8" y="53.3">E93</text>
<text x="184.1" y="53.3">E94</text>
<text x="208.1" y="53.3">E95</text>
<text x="232.1" y="53.3">E96</text>
<text x="60.3" y="77.3">D05</text>
<text x="84.3" y="77.3">D06</text>
<text x="108.3" y="77.3">D07</text>
<text x="52.2" y="101.2">D01</text>
<text x="68.1" y="101.2">D02</text>
<text x="92.1" y="101.2">D03</text>
</g>
<g font-size="10.6">
<text x="135.8" y="69.1">E87</text>
<text x="159.8" y="69.1">E88</text>
<text x="184.1" y="69.1">E89</text>
<text x="232.1" y="69.1">E91</text>
<text x="108.3" y="93.1">D04</text>
<text x="135.8" y="93.1">E82</text>
<text x="159.8" y="93.1">E83</text>
<text x="184.1" y="93.1">E84</text>
<text x="208.1" y="93.1">E85</text>
<text x="232.1" y="93.1">E86</text>
</g>
<g font-size="9.3">
<text x="135.5" y="108.3">C68</text>
<text x="72.3" y="123.5">C65</text>
<text x="96.3" y="123.5">C66</text>
<text x="120.3" y="123.5">C67</text>
<text x="168.3" y="123.5">C69</text>
<text x="208.5" y="121.4">F09</text>
<text x="231.1" y="121.4">F10</text>
<text x="199.7" y="130.2">F07</text>
<text x="223.7" y="130.2">F08</text>
<text x="63.5" y="132.3">C57</text>
<text x="87.8" y="132.3">C58</text>
<text x="111.8" y="132.3">C59</text>
<text x="135.5" y="132.3">C60</text>
<text x="159.8" y="132.3">C61</text>
<text x="199.7" y="154.2">F05</text>
<text x="223.7" y="154.2">F06</text>
<text x="63.5" y="156.3">C49</text>
<text x="87.8" y="156.3">C50</text>
<text x="111.8" y="156.3">C51</text>
<text x="135.5" y="156.3">C52</text>
<text x="159.8" y="156.3">C53</text>
<text x="199.7" y="178.2">F03</text>
<text x="223.7" y="178.2">F04</text>
<text x="63.5" y="180.3">B41</text>
<text x="87.8" y="180.3">B42</text>
<text x="111.8" y="180.3">C43</text>
<text x="135.5" y="180.3">C44</text>
<text x="159.8" y="180.3">C45</text>
<text x="199.7" y="194">F01</text>
<text x="223.7" y="194">F02</text>
<text x="63.5" y="204.3">B33</text>
<text x="87.8" y="204.3">B34</text>
<text x="111.8" y="204.3">B35</text>
<text x="135.5" y="204.3">B36</text>
<text x="159.8" y="204.3">B37</text>
<text x="175.7" y="212.4">B38</text>
<text x="63.5" y="228.2">B25</text>
<text x="87.8" y="228.2">B26</text>
<text x="111.8" y="228.2">B27</text>
<text x="135.5" y="228.2">B28</text>
<text x="159.8" y="228.2">B29</text>
<text x="183.8" y="228.2">B30</text>
<text x="207.8" y="228.2">B31*</text>
<text x="231.8" y="228.2">B32*</text>
<text x="63.5" y="252.2">A17</text>
<text x="87.8" y="252.2">A18</text>
<text x="111.8" y="252.2">A19</text>
<text x="135.5" y="252.2">A20</text>
<text x="159.8" y="252.2">A21</text>
<text x="183.8" y="252.2">A22</text>
<text x="207.8" y="252.2">A23*</text>
<text x="231.8" y="252.2">B24*</text>
<text x="175.7" y="268.5">A14</text>
<text x="63.5" y="276.2">A09</text>
<text x="87.8" y="276.2">A10</text>
<text x="111.8" y="276.2">A11</text>
<text x="135.5" y="276.2">A12</text>
<text x="159.8" y="276.2">A13</text>
<text x="194.4" y="285.4">G03</text>
<text x="218.4" y="285.4">G04</text>
<text x="63.5" y="300.2">A01</text>
<text x="87.8" y="300.2">A02</text>
<text x="111.8" y="300.2">A03</text>
<text x="135.5" y="300.2">A04</text>
<text x="159.8" y="300.2">A05</text>
<text x="194.4" y="301.6">G01</text>
<text x="218.4" y="301.6">G02</text>
</g>
<text font-size="7.1" fill="#a0a0a0" x="76.9" y="94.9">PANTRY</text>
<text font-size="5.7" x="163" y="117.8">DB-O1</text>
<text font-size="5.6" x="11.9" y="15.2">TASK 2 | OFFICE 1 NORMAL LIGHTING</text>
<g font-size="5.3">
<text x="180.3" y="105.5">S-A</text>
<text x="175.7" y="292.1">S-G</text>
</g>
<g font-size="4.9">
<text x="111.8" y="108.7">S-D</text>
<text x="127.7" y="108.7">S-E</text>
<text x="180.3" y="108.7">S-B</text>
<text x="180.3" y="112.2">S-C</text>
<text x="175.7" y="193.3">S-F</text>
</g>
<text font-size="3.6" x="12" y="22.8">A3 PORTRAIT | 1:75 at actual size | mm | DB-O1 | COURSE DESIGN</text>
<g font-size="3.5">
<text x="11.9" y="332.7">600x600 LED panel: A/B/C=22W, *=28W; D=22W; E/F=28W; G=38W.</text>
<text x="11.7" y="346.7">LC-A L1 18 lamps /402W B10 2.5mm2 58.301m</text>
<text x="11.7" y="351.7">LC-B L2 17 lamps /392W B10 2.5mm2 62.184m</text>
<text x="11.7" y="356.7">LC-C L3 18 lamps /396W B10 2.5mm2 44.999m</text>
<text x="11.7" y="361.7">LC-D L3 11 lamps /242W B10 2.5mm2 27.233m</text>
<text x="11.7" y="366.7">LC-E L2 14 lamps /392W B10 2.5mm2 34.464m</text>
<text x="11.7" y="371.7">LC-F L1 10 lamps /280W B10 2.5mm2 32.710m</text>
<text x="11.7" y="376.7">LC-G L3 4 lamps /152W B10 2.5mm2 27.379m</text>
</g>
<g font-size="3.3">
<text x="11.7" y="338.6">Label prefix gives LC-A ... LC-G; suffix retains device ID. S-A ... S-G = local switches.</text>
<text x="11.9" y="386.6">92 panels /2256W. All circuits: Type A30mA1P+N RCBO; L/N/CPC all2.5mm2.</text>
</g>
<g font-size="3.1">
<text x="11.9" y="31.5">Supply continues to MS-O1 at meter location; incoming route on model / DB schematic.</text>
<text x="11.7" y="392.4">Manual controls20AX, LED rating&gt;=600W; separate phase enclosures. Inrush compatibility required.</text>
<text x="11.7" y="398.5">Normal lighting only. Landlord emergency/exit system independently supplied (course assumption).</text>
<text x="11.7" y="406.4">Proposed routes follow plan; vertical/tail allowances and conditions are in Task3. Architecture retained as reference.</text>
<text x="11.8" y="412.4">BSE3124 | 2026-11-07 | Read with15-way DB schematic and common circuit schedule</text>
</g>
</svg>
